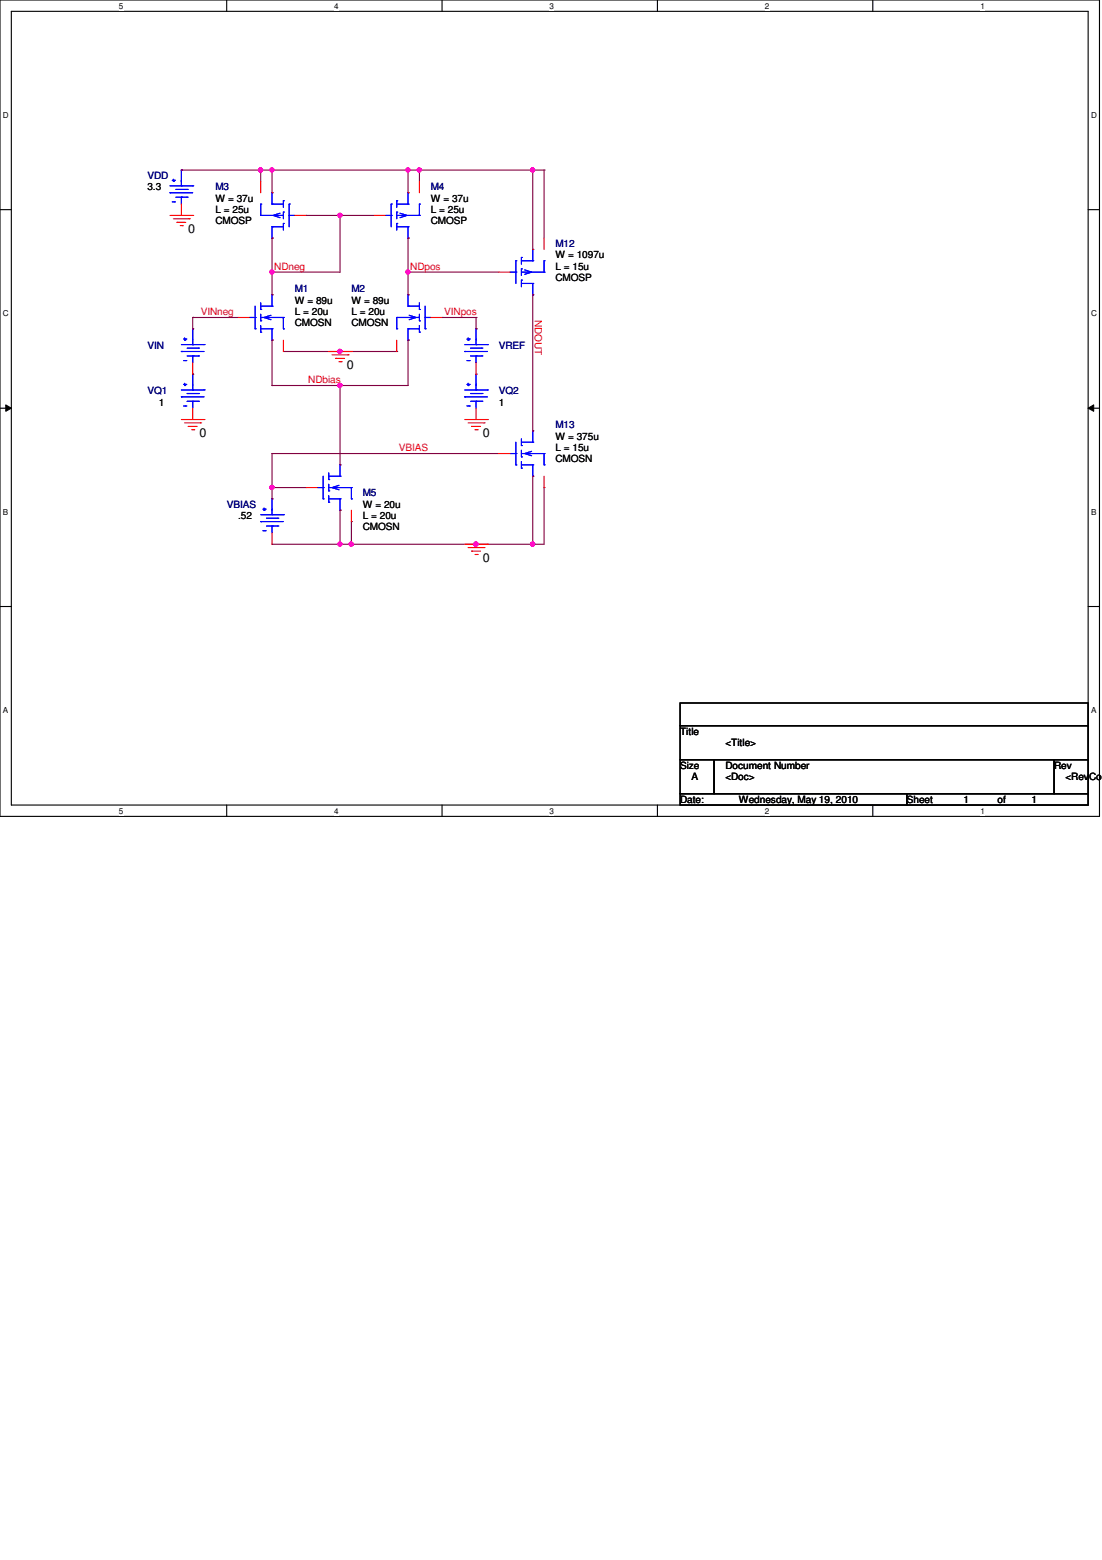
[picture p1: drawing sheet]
<svg xmlns="http://www.w3.org/2000/svg" width="210mm" height="297mm" viewBox="0 0 210 297" stroke-linecap="round" stroke-linejoin="round" font-family="sans-serif">
<path d="M0 0h209.4v155.4h-209.4zM2.2 2.2h205.1v151.1h-205.1z" fill="none" stroke="#000" stroke-width=".21"/>
<g fill="#fff">
<path d="M22.6 .3h.9v1.7h-.9z"/>
<path d="M22.6 153.5h.9v1.8h-.9z"/>
</g>
<path d="M43.2 0v2.2M43.2 153.3v2.1" fill="none" stroke="#000" stroke-width=".21"/>
<g fill="#fff">
<path d="M63.7 .3h.8v1.7h-.8z"/>
<path d="M63.7 153.5h.8v1.8h-.8z"/>
</g>
<path d="M84.2 0v2.2M84.2 153.3v2.1" fill="none" stroke="#000" stroke-width=".21"/>
<g fill="#fff">
<path d="M104.7 .3h.8v1.7h-.8z"/>
<path d="M104.7 153.5h.8v1.8h-.8z"/>
</g>
<path d="M125.2 0v2.2M125.2 153.3v2.1" fill="none" stroke="#000" stroke-width=".21"/>
<g fill="#fff">
<path d="M145.7 .3h.9v1.7h-.9z"/>
<path d="M145.7 153.5h.9v1.8h-.9z"/>
</g>
<path d="M166.2 0v2.2M166.2 153.3v2.1" fill="none" stroke="#000" stroke-width=".21"/>
<g fill="#fff">
<path d="M186.7 .3h.9v1.7h-.9z"/>
<path d="M186.7 153.5h.9v1.8h-.9z"/>
<path d="M.6 21h1.1v1.8h-1.1z"/>
<path d="M207.8 21h1.1v1.8h-1.1z"/>
<path d="M.6 58.8h1.1v1.7h-1.1z"/>
<path d="M207.8 58.8h1.1v1.7h-1.1z"/>
</g>
<path d="M0 39.9h2.2M207.3 39.9h2.1" fill="none" stroke="#000" stroke-width=".21"/>
<g fill="#fff">
<path d="M.6 96.6h1v1.7h-1z"/>
<path d="M207.8 96.6h1v1.7h-1z"/>
</g>
<path d="M0 77.7h2.2M207.3 77.7h2.1" fill="none" stroke="#000" stroke-width=".21"/>
<path d="M1.1 77.1l1.1 .6-1.1 .6zM207.3 77.7l1-.6v1.2z" fill="#000"/>
<path d="M1.1 77.1l1.1 .6-1.1 .6zM207.3 77.7l1-.6v1.2z" fill="none" stroke="#000" stroke-width=".19"/>
<g fill="#fff">
<path d="M.6 134.4h.9v1.7h-.9z"/>
<path d="M207.8 134.4h1v1.7h-1z"/>
</g>
<path d="M0 115.5h2.2M207.3 115.5h2.1" fill="none" stroke="#000" stroke-width=".21"/>
<path d="M64.8 41h.1M64.8 41v10.8" fill="none" stroke="#800040" stroke-width=".21"/>
<circle cx="64.7" cy="41" r=".4" fill="#f0f"/>
<circle cx="64.7" cy="41" r=".4" fill="none" stroke="#f0f" stroke-width=".21"/>
<path d="M51.8 51.8h.1M51.8 51.8h13" fill="none" stroke="#800040" stroke-width=".21"/>
<circle cx="51.8" cy="51.8" r=".4" fill="#f0f"/>
<circle cx="51.8" cy="51.8" r=".4" fill="none" stroke="#f0f" stroke-width=".21"/>
<path d="M51.8 32.4h.1M51.8 32.4h25.9M51.8 45.3h.1M51.8 45.3v6.5M58.3 41h.1M58.3 41h12.9M64.8 41h.1" fill="none" stroke="#800040" stroke-width=".21"/>
<circle cx="77.7" cy="32.4" r=".4" fill="#f0f"/>
<circle cx="77.7" cy="32.4" r=".4" fill="none" stroke="#f0f" stroke-width=".21"/>
<circle cx="51.8" cy="32.4" r=".4" fill="#f0f"/>
<circle cx="51.8" cy="32.4" r=".4" fill="none" stroke="#f0f" stroke-width=".21"/>
<path d="M77.7 32.4h.1M77.7 32.4h2.2M79.9 32.4h.1M79.9 32.4v2.1M51.8 51.8h.1M51.8 51.8v4.3M51.8 64.8h.1M51.8 64.8v8.6M64.8 73.4h.1M64.8 73.4h12.9" fill="none" stroke="#800040" stroke-width=".21"/>
<circle cx="64.7" cy="73.4" r=".4" fill="#f0f"/>
<circle cx="64.7" cy="73.4" r=".4" fill="none" stroke="#f0f" stroke-width=".21"/>
<path d="M51.8 73.4h.1M51.8 73.4h13M51.8 92.8h.1M51.8 92.8h6.5M64.8 97.2v6.4M64.8 103.6h.1" fill="none" stroke="#800040" stroke-width=".21"/>
<circle cx="51.8" cy="92.8" r=".4" fill="#f0f"/>
<circle cx="51.8" cy="92.8" r=".4" fill="none" stroke="#f0f" stroke-width=".21"/>
<path d="M49.7 32.4h.1M49.7 32.4h2.1M51.8 32.4h.1M51.8 32.4v4.3" fill="none" stroke="#800040" stroke-width=".21"/>
<circle cx="49.6" cy="32.4" r=".4" fill="#f0f"/>
<circle cx="49.6" cy="32.4" r=".4" fill="none" stroke="#f0f" stroke-width=".21"/>
<g fill="none" stroke="#800040" stroke-width=".21">
<path d="M49.7 32.4h.1M49.7 32.4v2.1M77.7 32.4h.1M77.7 32.4v4.3M101.5 32.4h.1M101.5 32.4v15.1M101.5 56.1h.1M101.5 56.1v25.9M36.7 60.5h.1M36.7 60.5h8.6M64.8 73.4h.1M64.8 73.4v15.1"/>
<path d="M84.2 60.5h.1M84.2 60.5h6.5M51.8 92.8h.1M51.8 86.4h.1M51.8 86.4v8.6M51.8 86.4h43.2"/>
</g>
<circle cx="101.4" cy="32.4" r=".4" fill="#f0f"/>
<circle cx="101.4" cy="32.4" r=".4" fill="none" stroke="#f0f" stroke-width=".21"/>
<path d="M79.9 32.4h.1M79.9 32.4h21.6" fill="none" stroke="#800040" stroke-width=".21"/>
<circle cx="79.9" cy="32.4" r=".4" fill="#f0f"/>
<circle cx="79.9" cy="32.4" r=".4" fill="none" stroke="#f0f" stroke-width=".21"/>
<path d="M101.5 32.4h.1M101.5 32.4h2.1M103.6 32.4h.1M103.6 32.4v12.9M101.5 90.7h.1M101.5 90.7v12.9" fill="none" stroke="#800040" stroke-width=".21"/>
<circle cx="101.4" cy="103.6" r=".4" fill="#f0f"/>
<circle cx="101.4" cy="103.6" r=".4" fill="none" stroke="#f0f" stroke-width=".21"/>
<path d="M77.7 51.8h.1M77.7 51.8v4.3M103.6 92.8h.1M103.6 92.8v10.8" fill="none" stroke="#800040" stroke-width=".21"/>
<circle cx="77.7" cy="51.8" r=".4" fill="#f0f"/>
<circle cx="77.7" cy="51.8" r=".4" fill="none" stroke="#f0f" stroke-width=".21"/>
<path d="M77.7 51.8h.1M77.7 45.3h.1M77.7 51.8h17.3M77.7 45.3v6.5M66.9 99.3h.1M66.9 99.3v4.3h-2.1M64.8 103.6h.1" fill="none" stroke="#800040" stroke-width=".21"/>
<circle cx="64.7" cy="103.6" r=".4" fill="#f0f"/>
<circle cx="64.7" cy="103.6" r=".4" fill="none" stroke="#f0f" stroke-width=".21"/>
<path d="M34.5 32.4h.1M34.5 32.4h15.2M51.8 103.6h.1M51.8 103.6h13M66.9 103.6h.1M66.9 103.6h23.8M101.5 103.6h.1M101.5 103.6h2.1" fill="none" stroke="#800040" stroke-width=".21"/>
<circle cx="90.7" cy="103.6" r=".4" fill="#f0f"/>
<circle cx="90.7" cy="103.6" r=".4" fill="none" stroke="#f0f" stroke-width=".21"/>
<circle cx="66.9" cy="103.6" r=".4" fill="#f0f"/>
<circle cx="66.9" cy="103.6" r=".4" fill="none" stroke="#f0f" stroke-width=".21"/>
<path d="M54 66.9h10.8M64.8 66.9h.1M77.7 64.8h.1M77.7 64.8v8.6" fill="none" stroke="#800040" stroke-width=".21"/>
<circle cx="64.7" cy="66.9" r=".4" fill="#f0f"/>
<circle cx="64.7" cy="66.9" r=".4" fill="none" stroke="#f0f" stroke-width=".21"/>
<path d="M90.7 103.6h.1M90.7 103.6h10.8" fill="none" stroke="#800040" stroke-width=".21"/>
<circle cx="90.7" cy="103.6" r=".4" fill="#f0f"/>
<circle cx="90.7" cy="103.6" r=".4" fill="none" stroke="#f0f" stroke-width=".21"/>
<path d="M36.7 60.5h.1M36.7 60.5v2.1M64.8 66.9h10.8M75.6 66.9h.1M90.7 60.5h.1M90.7 60.5v2.1" fill="none" stroke="#800040" stroke-width=".21"/>
<g fill="none" stroke="#f00" stroke-width=".21">
<path d="M34.5 32.4h.1M34.5 38.9v2.1M49.7 34.5v2.2M51.8 36.7h.1M77.7 36.7h.1M79.9 34.5v2.2M32.4 41h4.3M33 41.7h3.1M33.7 42.3h.1M33.7 42.3h1.7M34.3 43h.5M34.8 43h.1"/>
<path d="M36.1 41.7h.1M36.7 41h.1M51.8 45.3h.1M51.8 56.1h.1M56.1 41h2.2M71.2 41h2.2M77.7 45.3h.1M77.7 56.1h.1M95 51.8h2.2M101.5 47.5h.1M101.5 56.1h.1M103.6 45.3v2.2"/>
<path d="M34.5 79.9h4.4M36.7 71.2h.1M36.7 62.6h.1M36.7 69.1v2.1M36.7 77.7v2.2M38.9 79.9h.1M45.3 60.5h2.2M51.8 64.8h.1M54 64.8v2.1M62.6 66.9h4.3M63.2 67.6h3.1M63.9 68.2h.1"/>
<path d="M63.9 68.2h1.7M64.6 68.9h.4M65 68.9h.1M66.3 67.6h.1M66.9 66.9h.1M75.6 64.8v2.1M77.7 64.8h.1M82 60.5h2.2M88.5 79.9h4.3M90.7 71.2h.1M90.7 62.6h.1M90.7 69.1v2.1"/>
<path d="M90.7 77.7v2.2M92.8 79.9h.1M35.2 80.5h3M35.9 81.2h.1M35.9 81.2h1.6M36.5 81.8h.4M36.9 81.8h.1M38.2 80.5h.1M51.8 95h.1M58.3 92.8h2.2M64.8 97.2h.1M64.8 88.5h.1"/>
<path d="M66.9 97.2v2.1M89.2 80.5h3M89.8 81.2h.1M89.8 81.2h1.7M90.5 81.8h.4M90.9 81.8h.1M92.2 80.5h.1M95 86.4h2.2M101.5 90.7h.1M101.5 82h.1M103.6 90.7v2.1M51.8 101.5v2.1"/>
<path d="M88.5 103.6h4.3M89.2 104.3h3M89.8 104.9h.1M89.8 104.9h1.7M90.5 105.6h.4M90.9 105.6h.1M92.2 104.3h.1M92.8 103.6h.1"/>
</g>
<path d="M129.5 133.9h77.8v4.3h-77.8zM129.5 138.2h77.8v6.5h-77.8zM129.5 144.7h6.5v6.4h-6.5zM129.5 151.1h43.2v2.2h-43.2zM136 144.7h64.8v6.4h-64.8zM172.7 151.1h34.6v2.2h-34.6zM200.8 144.7h6.5v6.4h-6.5z" fill="none" stroke="#000" stroke-width=".21"/>
<g fill="none" stroke="#00f" stroke-width=".21">
<path d="M32.4 36.7h.1M32.4 36.7h4.3M32.4 35.4h4.3M32.8 34.3h.4M32.8 38.4h.4M33 34.5h.1M33 34.1v.4M33.2 34.3h.1M33.2 38.4h.1M33.5 36.1h2.1M33.5 37.5h2.1M34.5 35.4h.1"/>
<path d="M34.5 37.5h.1M34.5 32.4h.1M34.5 32.4v3M34.5 37.5v1.4M35.6 36.1h.1M35.6 37.5h.1M36.7 35.4h.1M49.7 38.9h.1M49.7 38.9v2.1M51.8 38.9h.1M51.8 36.7h.1M51.8 36.7v2.2"/>
<path d="M51.8 38.9h2.2M54 38.2h.1M54 38.2v1.3M55.1 38.9h.1M55.1 38.9v4.3M74.5 38.9h.1M74.5 38.9v4.3M75.6 38.2h.1M75.6 38.9h2.1M75.6 38.2v1.3M77.7 38.9h.1M77.7 36.7h.1"/>
<path d="M77.7 36.7v2.2M79.9 38.9h.1M79.9 38.9v2.1M48.6 58.3v4.3M49.7 41h.1M49.7 58.9h.1M49.7 57.7v1.2M49.7 59.8v1.3M49.7 41h4.3M49.7 58.3h2.1M51.8 43.2h.1M51.8 45.3h.1"/>
<path d="M51.8 58.3h.1M51.8 56.1h.1M51.8 43.2v2.1M51.8 56.1v2.2M51.8 43.2h2.2M53.3 40.6l-1.3 .4 1.3 .4M54 42.5h.1M54 40.4h.1M54 40.4v1.3M54 42.5v1.3M55.1 41h.1M55.1 41h1"/>
<path d="M73.4 41h1.1M74.5 41h.1M75.6 42.5h.1M75.6 40.4h.1M75.6 43.2h2.1M75.6 41h4.3M75.6 40.4v1.3M75.6 42.5v1.3M76.2 40.6l1.3 .4-1.3 .4M77.7 43.2h.1M77.7 45.3h.1M77.7 58.3h.1"/>
<path d="M77.7 56.1h.1M77.7 58.3h2.2M77.7 43.2v2.1M77.7 56.1v2.2M79.9 41h.1M79.9 58.9h.1M79.9 57.7v1.2M79.9 59.8v1.3M81 58.3v4.3M97.2 51.8h1.1M98.3 49.7h.1M98.3 51.8h.1"/>
<path d="M98.3 49.7v4.3M99.3 53.3h.1M99.3 51.2h.1M99.3 49h.1M99.3 49v1.3M99.3 51.2v1.3M99.3 53.3v1.3M99.3 49.7h2.2M99.3 54h2.2M99.3 51.8h4.3M99.9 51.4l1.4 .4-1.4 .4M101.5 49.7h.1"/>
<path d="M101.5 54h.1M101.5 47.5h.1M101.5 56.1h.1M101.5 47.5v2.2M101.5 54v2.1M103.6 49.7h.1M103.6 51.8h.1M103.6 49.7v2.1M34.5 75.6h.1M34.5 66.9h.1M34.5 75.6h4.4M34.5 74.3h4.4"/>
<path d="M34.5 66.9h4.4M34.5 65.6h4.4M35 73.2h.4M35 77.3h.4M35 64.6h.4M35 68.7h.4M35.2 73.4h.1M35.2 64.8h.1M35.2 64.3v.5M35.2 73v.4M35.4 73.2h.1M35.4 77.3h.1"/>
<path d="M35.4 64.6h.1M35.4 68.7h.1M35.6 74.9h2.2M35.6 76.4h2.2M35.6 66.3h2.2M35.6 67.8h2.2M36.7 74.3h.1M36.7 76.4h.1M36.7 71.2h.1M36.7 65.6h.1M36.7 67.8h.1M36.7 62.6h.1"/>
<path d="M36.7 62.6v3M36.7 67.8v1.3M36.7 71.2v3.1M36.7 76.4v1.3M37.8 74.9h.1M37.8 76.4h.1M37.8 66.3h.1M37.8 67.8h.1M38.9 74.3h.1M38.9 65.6h.1M47.5 60.5h1.1M48.6 62.6h.1"/>
<path d="M48.6 60.5h.1M49.7 61.1h.1M49.7 63.2h.1M49.7 62v1.2M49.7 62.6h2.1M49.7 60.5h4.3M51.6 60l-1.3 .5 1.3 .4M51.8 62.6h.1M51.8 64.8h.1M51.8 62.6v2.2M54 62.6h.1M54 60.5h.1"/>
<path d="M54 60.5v2.1M75.6 62.6h.1M75.6 60.5h.1M75.6 60.5h4.3M75.6 60.5v2.1M77.7 62.6h.1M77.7 64.8h.1M77.7 62.6h2.2M77.7 62.6v2.2M77.9 60l1.3 .5-1.3 .4M79.9 61.1h.1M79.9 63.2h.1"/>
<path d="M79.9 62v1.2M81 62.6h.1M81 60.5h.1M81 60.5h1M88.5 75.6h.1M88.5 66.9h.1M88.5 75.6h4.3M88.5 74.3h4.3M88.5 66.9h4.3M88.5 65.6h4.3M88.9 73.2h.5M88.9 77.3h.5"/>
<path d="M88.9 64.6h.5M88.9 68.7h.5M89.2 73.4h.1M89.2 64.8h.1M89.2 64.3v.5M89.2 73v.4M89.4 73.2h.1M89.4 77.3h.1M89.4 64.6h.1M89.4 68.7h.1M89.6 74.9h2.2M89.6 76.4h2.2"/>
<path d="M89.6 66.3h2.2M89.6 67.8h2.2M90.7 74.3h.1M90.7 76.4h.1M90.7 71.2h.1M90.7 65.6h.1M90.7 67.8h.1M90.7 62.6h.1M90.7 62.6v3M90.7 67.8v1.3M90.7 71.2v3.1M90.7 76.4v1.3"/>
<path d="M91.8 74.9h.1M91.8 76.4h.1M91.8 66.3h.1M91.8 67.8h.1M92.8 74.3h.1M92.8 65.6h.1M49.7 99.3h.1M49.7 99.3h4.3M49.7 98h4.3M50.1 96.9h.4M50.3 97.2h.1M50.3 96.7v.5"/>
<path d="M50.5 96.9h.1M50.8 98.7h2.1M51.8 98h.1M51.8 95h.1M51.8 95v3M52.9 98.7h.1M54 98h.1M60.5 92.8h1.1M61.6 95h.1M61.6 92.8h.1M61.6 90.7v4.3M62.6 91.3h.1"/>
<path d="M62.6 93.5h.1M62.6 95.6h.1M62.6 95h2.2M62.6 90.7h2.2M62.6 92.8h4.3M62.6 90v1.3M62.6 92.2v1.3M62.6 94.4v1.2M64.6 92.4l-1.4 .4 1.4 .5M64.8 95h.1M64.8 90.7h.1M64.8 97.2h.1"/>
<path d="M64.8 88.5h.1M64.8 88.5v2.2M64.8 95v2.2M66.9 95h.1M66.9 92.8h.1M66.9 92.8v2.2M97.2 86.4h1.1M98.3 88.5h.1M98.3 86.4h.1M98.3 84.2v4.3M99.3 84.8h.1M99.3 87h.1"/>
<path d="M99.3 89.2h.1M99.3 88.5h2.2M99.3 84.2h2.2M99.3 86.4h4.3M99.3 83.6v1.2M99.3 85.7v1.3M99.3 87.9v1.3M101.3 85.9l-1.4 .5 1.4 .4M101.5 88.5h.1M101.5 84.2h.1M101.5 90.7h.1M101.5 82h.1"/>
<path d="M101.5 82v2.2M101.5 88.5v2.2M103.6 88.5h.1M103.6 86.4h.1M103.6 86.4v2.1M50.1 101h.4M50.5 101h.1M50.8 100.2h2.1M51.8 100.2h.1M51.8 100.2v1.3M52.9 100.2h.1"/>
</g>
<circle cx="64.7" cy="41" r=".4" fill="#f0f"/>
<circle cx="64.7" cy="41" r=".4" fill="none" stroke="#f0f" stroke-width=".21"/>
<circle cx="51.8" cy="51.8" r=".4" fill="#f0f"/>
<circle cx="51.8" cy="51.8" r=".4" fill="none" stroke="#f0f" stroke-width=".21"/>
<circle cx="77.7" cy="32.4" r=".4" fill="#f0f"/>
<circle cx="77.7" cy="32.4" r=".4" fill="none" stroke="#f0f" stroke-width=".21"/>
<circle cx="51.8" cy="32.4" r=".4" fill="#f0f"/>
<circle cx="51.8" cy="32.4" r=".4" fill="none" stroke="#f0f" stroke-width=".21"/>
<circle cx="64.7" cy="73.4" r=".4" fill="#f0f"/>
<circle cx="64.7" cy="73.4" r=".4" fill="none" stroke="#f0f" stroke-width=".21"/>
<circle cx="51.8" cy="92.8" r=".4" fill="#f0f"/>
<circle cx="51.8" cy="92.8" r=".4" fill="none" stroke="#f0f" stroke-width=".21"/>
<circle cx="49.6" cy="32.4" r=".4" fill="#f0f"/>
<circle cx="49.6" cy="32.4" r=".4" fill="none" stroke="#f0f" stroke-width=".21"/>
<circle cx="101.4" cy="32.4" r=".4" fill="#f0f"/>
<circle cx="101.4" cy="32.4" r=".4" fill="none" stroke="#f0f" stroke-width=".21"/>
<circle cx="79.9" cy="32.4" r=".4" fill="#f0f"/>
<circle cx="79.9" cy="32.4" r=".4" fill="none" stroke="#f0f" stroke-width=".21"/>
<circle cx="101.4" cy="103.6" r=".4" fill="#f0f"/>
<circle cx="101.4" cy="103.6" r=".4" fill="none" stroke="#f0f" stroke-width=".21"/>
<circle cx="77.7" cy="51.8" r=".4" fill="#f0f"/>
<circle cx="77.7" cy="51.8" r=".4" fill="none" stroke="#f0f" stroke-width=".21"/>
<circle cx="64.7" cy="103.6" r=".4" fill="#f0f"/>
<circle cx="64.7" cy="103.6" r=".4" fill="none" stroke="#f0f" stroke-width=".21"/>
<circle cx="90.7" cy="103.6" r=".4" fill="#f0f"/>
<circle cx="90.7" cy="103.6" r=".4" fill="none" stroke="#f0f" stroke-width=".21"/>
<circle cx="66.9" cy="103.6" r=".4" fill="#f0f"/>
<circle cx="66.9" cy="103.6" r=".4" fill="none" stroke="#f0f" stroke-width=".21"/>
<circle cx="64.7" cy="66.9" r=".4" fill="#f0f"/>
<circle cx="64.7" cy="66.9" r=".4" fill="none" stroke="#f0f" stroke-width=".21"/>
<circle cx="90.7" cy="103.6" r=".4" fill="#f0f"/>
<circle cx="90.7" cy="103.6" r=".4" fill="none" stroke="#f0f" stroke-width=".21"/>
<g font-size="2.4">
<text x="35.9" y="44.3">0</text>
<text x="66.1" y="70.2">0</text>
<text x="38" y="83.2">0</text>
<text x="92" y="83.2">0</text>
<text x="92" y="106.9">0</text>
</g>
<g font-size="1.9" fill="#000080">
<text x="28.1" y="34.1">VDD</text>
<text x="41" y="36.2">M3</text>
<text x="82" y="36.2">M4</text>
<text x="105.8" y="47">M12</text>
<text x="56.1" y="55.7">M1</text>
<text x="66.9" y="55.7">M2</text>
<text x="28.1" y="66.5">VIN</text>
<text x="95" y="66.5">VREF</text>
<text x="28.1" y="75.1">VQ1</text>
<text x="95" y="75.1">VQ2</text>
<text x="105.8" y="81.6">M13</text>
<text x="69.1" y="94.5">M5</text>
<text x="43.2" y="96.7">VBIAS</text>
</g>
<g font-size="1.9">
<text x="28.1" y="36.2">3.3</text>
<text x="41" y="38.4">W = 37u</text>
<text x="41" y="40.6">L = 25u</text>
<text x="82" y="38.4">W = 37u</text>
<text x="82" y="40.6">L = 25u</text>
<text x="41" y="42.7">CMOSP</text>
<text x="82" y="42.7">CMOSP</text>
<text x="105.8" y="53.5">CMOSP</text>
<text x="105.8" y="49.2">W = 1097u</text>
<text x="105.8" y="51.4">L = 15u</text>
<text x="56.1" y="57.8">W = 89u</text>
<text x="56.1" y="60">L = 20u</text>
<text x="66.9" y="57.8">W = 89u</text>
<text x="66.9" y="60">L = 20u</text>
<text x="56.1" y="62.1">CMOSN</text>
<text x="66.9" y="62.1">CMOSN</text>
<text x="30.2" y="77.3">1</text>
<text x="95" y="77.3">1</text>
<text x="105.8" y="83.7">W = 375u</text>
<text x="105.8" y="88.1">CMOSN</text>
<text x="105.8" y="85.9">L = 15u</text>
<text x="45.3" y="98.8">.52</text>
<text x="69.1" y="101">CMOSN</text>
<text x="69.1" y="96.7">W = 20u</text>
<text x="69.1" y="98.8">L = 20u</text>
<text x="129.5" y="139.9">Title</text>
<text x="138.2" y="142">&lt;Title&gt;</text>
<text x="129.5" y="146.3">Size</text>
<text x="131.7" y="148.5">A</text>
<text x="138.2" y="148.5">&lt;Doc&gt;</text>
<text x="138.2" y="146.3">Document Number</text>
<text x="200.8" y="146.3">Rev</text>
<text x="202.9" y="148.5">&lt;RevCod</text>
<text x="129.5" y="152.8">Date:</text>
<text x="140.8" y="152.8">Wednesday, May 19, 2010</text>
<text x="172.7" y="152.8">Sheet</text>
<text x="183.5" y="152.8">1</text>
<text x="190" y="152.8">of</text>
<text x="196.5" y="152.8">1</text>
</g>
<g font-size="1.9" fill="#f00">
<text x="52.2" y="51.4">NDneg</text>
<text x="78.1" y="51.4">NDpos</text>
<text x="38.2" y="60">VINneg</text>
<text x="84.6" y="60">VINpos</text>
<text x="101.9" y="60.9" transform="rotate(90 101.9 60.9)">NDOUT</text>
<text x="58.7" y="73">NDbias</text>
<text x="76" y="85.9">VBIAS</text>
</g>
<g font-size="1.6">
<text x="22.6" y="1.7">5</text>
<text x="63.7" y="1.7">4</text>
<text x="104.7" y="1.7">3</text>
<text x="145.7" y="1.7">2</text>
<text x="186.7" y="1.7">1</text>
<text x=".6" y="22.4">D</text>
<text x="207.8" y="22.4">D</text>
<text x=".6" y="60.2">C</text>
<text x="207.8" y="60.2">C</text>
<text x=".6" y="98">B</text>
<text x="207.8" y="98">B</text>
<text x=".6" y="135.8">A</text>
<text x="207.8" y="135.8">A</text>
<text x="22.6" y="154.9">5</text>
<text x="63.7" y="154.9">4</text>
<text x="104.7" y="154.9">3</text>
<text x="145.7" y="154.9">2</text>
<text x="186.7" y="154.9">1</text>
</g>
</svg>
